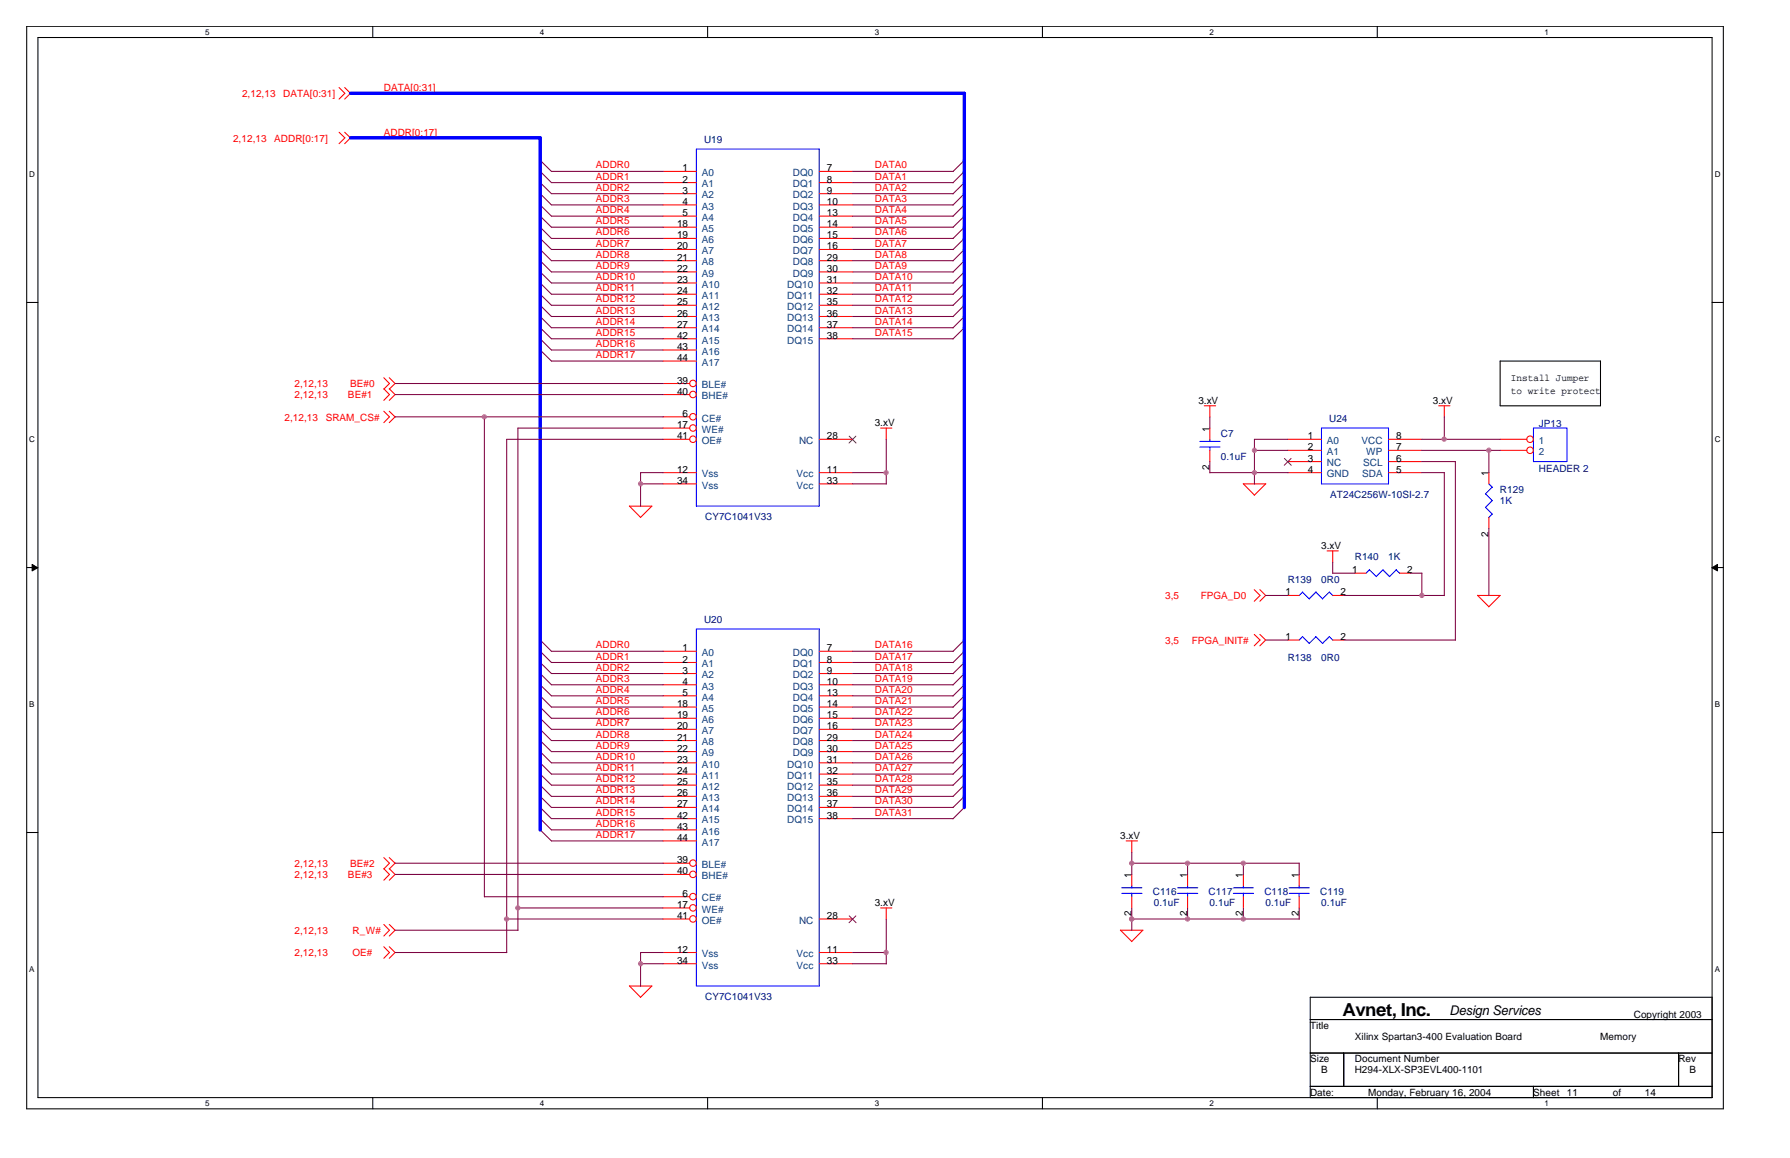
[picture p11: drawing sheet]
<svg xmlns="http://www.w3.org/2000/svg" width="432mm" height="279mm" viewBox="0 0 432 279" stroke-linecap="round" stroke-linejoin="round" font-family="sans-serif">
<path d="M6.4 6.3h409.3v261.2h-409.3zM9.2 9.1h403.8v255.7h-403.8z" fill="none" stroke="#000" stroke-width=".25"/>
<g fill="#fff">
<path d="M49.5 6.7h1v2.1h-1z"/>
<path d="M49.5 265.2h1v2.1h-1z"/>
</g>
<path d="M89.9 6.3v2.8M89.9 264.8v2.7" fill="none" stroke="#000" stroke-width=".25"/>
<g fill="#fff">
<path d="M130.3 6.7h1v2.1h-1z"/>
<path d="M130.3 265.2h1v2.1h-1z"/>
</g>
<path d="M170.7 6.3v2.8M170.7 264.8v2.7" fill="none" stroke="#000" stroke-width=".25"/>
<g fill="#fff">
<path d="M211 6.7h1.1v2.1h-1.1z"/>
<path d="M211 265.2h1.1v2.1h-1.1z"/>
</g>
<path d="M251.5 6.3v2.8M251.5 264.8v2.7" fill="none" stroke="#000" stroke-width=".25"/>
<g fill="#fff">
<path d="M291.8 6.7h1.1v2.1h-1.1z"/>
<path d="M291.8 265.2h1.1v2.1h-1.1z"/>
</g>
<path d="M332.2 6.3v2.8M332.2 264.8v2.7" fill="none" stroke="#000" stroke-width=".25"/>
<g fill="#fff">
<path d="M372.6 6.7h1v2.1h-1z"/>
<path d="M372.6 265.2h1v2.1h-1z"/>
<path d="M7.1 41.1h1.3v2.1h-1.3z"/>
<path d="M413.6 41.1h1.4v2.1h-1.4z"/>
<path d="M7.1 105h1.3v2.1h-1.3z"/>
<path d="M413.6 105h1.4v2.1h-1.4z"/>
</g>
<path d="M6.4 73h2.8M413 73h2.7" fill="none" stroke="#000" stroke-width=".25"/>
<g fill="#fff">
<path d="M7.1 169h1.2v2.1h-1.2z"/>
<path d="M413.6 169h1.3v2.1h-1.3z"/>
</g>
<path d="M6.4 136.9h2.8M413 136.9h2.7" fill="none" stroke="#000" stroke-width=".25"/>
<g fill="#000" stroke="#000" stroke-width=".24">
<path d="M7.7 136.2l1.4 .8-1.4 .8z" fill-rule="evenodd"/>
<path d="M413 137l1.3-.8v1.6z" fill-rule="evenodd"/>
</g>
<g fill="#fff">
<path d="M7.1 232.9h1.2v2.1h-1.2z"/>
<path d="M413.6 232.9h1.3v2.1h-1.3z"/>
</g>
<path d="M361.9 87.1h24.2v10.8h-24.2zM6.4 200.9h2.8M413 200.9h2.7M316.1 240.6h96.9v24.2h-96.9zM316.1 246h96.9M316.1 254.1h96.9M324.2 254.1v8M404.9 254.1v8M316.1 262.1h96.9M369.9 262.1v2.7" fill="none" stroke="#000" stroke-width=".25"/>
<g fill="none" stroke="#f00" stroke-width=".25">
<path d="M81.8 21.1l1.4 1.4-1.4 1.4M81.8 31.9l1.4 1.4-1.4 1.4M83.1 21.1l1.4 1.4-1.4 1.4M83.1 31.9l1.4 1.4-1.4 1.4M159.9 41.4h8.1M159.9 44.1h8.1M159.9 46.7h8.1M159.9 49.4h8.1M159.9 52.1h8.1M159.9 54.8h8.1M159.9 57.5h8.1M197.6 41.4h8.1"/>
<path d="M197.6 44.1h8.1M197.6 46.7h8.1M197.6 49.4h8.1M197.6 52.1h8.1M197.6 54.8h8.1M197.6 57.5h8.1M159.9 60.2h8.1M159.9 62.9h8.1M159.9 65.6h8.1M159.9 68.3h8.1M159.9 71h8.1M159.9 73.7h8.1"/>
<path d="M159.9 76.4h8.1M159.9 79.1h8.1M197.6 60.2h8.1M197.6 62.9h8.1M197.6 65.6h8.1M197.6 68.3h8.1M197.6 71h8.1M197.6 73.7h8.1M197.6 76.4h8.1M197.6 79.1h8.1M92.6 99.2l1.3 1.4-1.3 1.4M92.6 91.1l1.3 1.4-1.3 1.4"/>
<path d="M92.6 93.8l1.3 1.4-1.3 1.4M93.9 99.2l1.4 1.4-1.4 1.4M93.9 91.1l1.4 1.4-1.4 1.4M93.9 93.8l1.4 1.4-1.4 1.4M159.9 81.7h8.1M159.9 84.4h8.1M159.9 87.1h8.1M159.9 92.5h6.5M159.9 95.2h6.5M197.6 81.7h8.1M290.5 97.9h2.7M291.9 97.9v2.7"/>
<path d="M347.1 97.9h2.7M348.4 97.9v2.7M159.9 103.3h6.5M159.9 116.7h8.1M159.9 106h6.5M159.9 114h8.1M159.9 100.6h6.5M197.6 116.7h8.1M197.6 106h8.1M197.6 114h8.1M212.4 103.3h2.7M213.8 103.3v2.7"/>
<path d="M291.9 103.3v2.7M291.9 108.7v2.7M299.9 116.7l2.7 2.8M299.9 116.7h5.5l-2.8 2.8M310.7 106h8.1M310.7 108.7h8.1M310.7 111.4h8.1M310.7 114h8.1M334.9 106h8.1M334.9 108.7h8.1M334.9 111.4h8.1M334.9 114h8.1"/>
<path d="M359.2 114v2.7M361.9 106h6.4M361.9 108.7h6.4M151.8 122.1l2.7 2.7M151.9 122.1h5.4M157.2 122.1l-2.7 2.8M320.1 132.9h2.7M321.5 132.9v2.7M326.9 138.3h2.6M337.6 138.3h2.7M359.2 124.8v2.7M159.9 157.1h8.1"/>
<path d="M159.9 159.8h8.1M197.6 157.1h8.1M197.6 159.8h8.1M302.6 142.3l1.4 1.4-1.4 1.4M302.6 153.1l1.4 1.3-1.4 1.4M303.9 142.3l1.4 1.4-1.4 1.4M303.9 153.1l1.4 1.3-1.4 1.4M310.7 143.7h2.7M310.7 154.4h2.7M321.5 143.7h2.7M321.5 154.4h2.7M356.4 143.6l2.8 2.8"/>
<path d="M356.5 143.7h5.4M361.9 143.7l-2.8 2.7M159.9 162.5h8.1M159.9 165.2h8.1M159.9 167.9h8.1M159.9 170.6h8.1M159.9 173.3h8.1M159.9 176h8.1M159.9 178.7h8.1M197.6 162.5h8.1M197.6 165.2h8.1M197.6 167.9h8.1"/>
<path d="M197.6 170.6h8.1M197.6 173.3h8.1M197.6 176h8.1M197.6 178.7h8.1M159.9 181.3h8.1M159.9 184.1h8.1M159.9 186.8h8.1M159.9 189.4h8.1M159.9 192.1h8.1M159.9 194.8h8.1M159.9 197.5h8.1M197.6 181.3h8.1"/>
<path d="M197.6 184.1h8.1M197.6 186.8h8.1M197.6 189.4h8.1M197.6 192.1h8.1M197.6 194.8h8.1M197.6 197.5h8.1M92.6 206.9l1.3 1.4-1.3 1.4M92.6 209.6l1.3 1.4-1.3 1.4M93.9 206.9l1.4 1.4-1.4 1.4M93.9 209.6l1.4 1.4-1.4 1.4M159.9 219.1h6.5M159.9 202.9h8.1"/>
<path d="M159.9 200.2h8.1M159.9 208.3h6.5M159.9 211h6.5M159.9 216.4h6.5M212.4 219.1h2.7M213.8 219.1v2.7M271.7 202.9h2.7M273 202.9v2.7M273 211v2.7M273 216.4v2.7M286.5 211v2.7M286.5 216.4v2.7"/>
<path d="M299.9 211v2.7M299.9 216.4v2.7M313.4 211v2.7M313.4 216.4v2.7M92.6 223l1.3 1.4-1.3 1.4M92.6 228.4l1.3 1.4-1.3 1.4M93.9 223l1.4 1.4-1.4 1.4M93.9 228.4l1.4 1.4-1.4 1.4M151.8 237.9l2.7 2.7M151.9 237.9h5.4M157.2 237.9l-2.7 2.8M159.9 221.7h6.5"/>
<path d="M159.9 229.8h8.1M159.9 232.5h8.1M197.6 221.7h8.1M197.6 229.8h8.1M197.6 232.5h8.1M270.3 224.4l2.7 2.8M270.3 224.4h5.4M275.7 224.4l-2.7 2.8"/>
<circle cx="167.2" cy="95.2" r=".79"/>
<circle cx="167.2" cy="92.5" r=".79"/>
<circle cx="167.2" cy="100.6" r=".79"/>
<circle cx="167.2" cy="106" r=".79"/>
<circle cx="167.2" cy="103.3" r=".79"/>
<circle cx="369.1" cy="106" r=".79"/>
<circle cx="369.1" cy="108.6" r=".79"/>
<circle cx="167.2" cy="219.1" r=".79"/>
<circle cx="167.2" cy="216.3" r=".79"/>
<circle cx="167.2" cy="211" r=".79"/>
<circle cx="167.2" cy="208.3" r=".79"/>
<circle cx="167.2" cy="221.7" r=".79"/>
</g>
<g fill="none" stroke="#00f" stroke-width=".25">
<path d="M168 36h29.6v86.1h-29.6zM289.4 107.9h4.9M289.4 106.5h4.9M291.9 106v.5M291.9 107.8v.9M318.8 103.3h16.1v13.4h-16.1zM358.4 119.2l1.6 1.6M359.2 116.7l.8 .9M360 117.6l-1.7 1.6M369.9 103.3h8.1v8.1h-8.1zM330.3 137.5l1.7 1.6M330.4 137.4l-.9 .9"/>
<path d="M333.6 137.5l1.6 1.6M333.6 137.4l-1.6 1.7M336.8 137.5l.9 .8M336.9 137.4l-1.7 1.7M358.4 122.4l1.6 1.7M360 120.8l-1.7 1.7M360 124l-.9 .9M168 151.8h29.6v86.1h-29.6zM314.2 153.6l1.7 1.7M314.2 153.6l-.8 .8M314.2 142.8l-.8 .9M317.4 153.6l1.7 1.7"/>
<path d="M317.4 142.9l1.7 1.6M317.5 153.6l-1.7 1.6M317.5 142.8l-1.6 1.7-1.7-1.6M320.7 153.6l.8 .9M320.7 142.9l.8 .8M320.7 153.6l-1.7 1.6M320.7 142.8l-1.7 1.7M270.6 215.6h4.9M270.6 214.2h4.9M273 213.7v.5M273 215.5v.9M284.1 215.6h4.8"/>
<path d="M284.1 214.2h4.8M286.5 213.7v.5M286.5 215.5v.9M297.5 215.6h4.9M297.5 214.2h4.9M299.9 213.7v.5M299.9 215.5v.9M311 215.6h4.9M311 214.2h4.9M313.4 213.7v.5M313.4 215.5v.9"/>
</g>
<path d="M204.9 105.2l1.6 1.7M206.5 105.2l-1.7 1.7M309.8 110.6l1.7 1.7M311.4 110.6l-1.6 1.7M204.9 221l1.6 1.6M206.5 221l-1.7 1.6" fill="none" stroke="#804000" stroke-width=".24"/>
<g fill="none" stroke="#800040" stroke-width=".25">
<path d="M130.3 38.6l2.7 2.8h27M232.6 38.7l-2.7 2.7M130.3 41.3l2.7 2.8h27M130.3 44l2.7 2.7h27M130.3 46.7l2.7 2.7h27M130.3 49.4l2.7 2.7h27M130.3 52.1l2.7 2.7h27M130.3 54.8l2.7 2.7h27M130.3 57.5l2.7 2.7h27M205.7 41.4h24.3M205.7 44.1h24.3M205.7 46.7h24.3"/>
<path d="M205.7 49.4h24.3M205.7 52.1h24.3M205.7 54.8h24.3M205.7 57.5h24.3M232.6 41.4l-2.7 2.7M232.6 44.1l-2.7 2.7M232.6 46.7l-2.7 2.8M232.6 49.4l-2.7 2.8M232.6 52.1l-2.7 2.8M232.6 54.8l-2.7 2.8M232.6 57.5l-2.7 2.7M130.3 60.1l2.7 2.8h27"/>
<path d="M130.3 62.9l2.7 2.7h27M130.3 65.6l2.7 2.7h27M130.3 68.2l2.7 2.8h27M130.3 70.9l2.7 2.8h27M130.3 73.6l2.7 2.8h27M130.3 76.3l2.7 2.8h27M130.3 79l2.7 2.7h27M205.7 60.2h24.3M205.7 62.9h24.3M205.7 65.6h24.3M205.7 68.3h24.3M205.7 71h24.3"/>
<path d="M205.7 73.7h24.3M205.7 76.4h24.3M205.7 79.1h24.3M232.6 60.2l-2.7 2.7M232.6 62.9l-2.7 2.8M232.6 65.6l-2.7 2.7M232.6 68.3l-2.7 2.7M232.6 71l-2.7 2.7M232.6 73.7l-2.7 2.7M232.6 76.4l-2.7 2.7M232.6 79.1l-2.7 2.7M95.3 92.5h64.7"/>
<path d="M95.3 95.2h64.7M130.3 81.7l2.7 2.7h27M130.3 84.4l2.7 2.7h27M205.7 81.7h24.3M95.3 100.6h64.7M116.8 100.6v115.8h43.2M154.5 116.7h5.5M160 106h-37.8v123.9M160 103.3h-35.1v121.2l-29.6-.1M160 114h-5.5v8.2M205.7 116.7h8.1M205.7 114h8.1"/>
<path d="M213.8 106v10.8M291.9 114h18.8M291.9 100.6v2.7M291.9 111.4v2.7M302.6 108.7h8.1M310.7 106h-8.1v10.8M343 106h18.9M343 114h5.5M343 108.7h18.9M343 111.4h8.1M348.4 100.6v5.4M348.4 114v29.7"/>
<path d="M351.1 111.4v43.1M359.2 108.7v5.4M321.5 135.6v2.7M321.5 138.3h5.4M340.3 138.3h2.7M343 138.3v5.4M359.2 127.5v16.2M130.3 154.4l2.7 2.7h27M130.3 157.1l2.7 2.7h27M130.3 159.8l2.7 2.7h27M205.7 157.1h24.3M205.7 159.8h24.3"/>
<path d="M232.6 154.4l-2.7 2.8M232.6 157.1l-2.7 2.8M232.6 159.8l-2.7 2.8M305.3 154.4h5.4M305.3 143.7h5.4M324.2 154.4h26.9M324.2 143.7h24.3M130.3 162.5l2.7 2.7h27M130.3 165.2l2.7 2.7h27M130.3 173.3l2.7 2.7h27M130.3 175.9l2.7 2.8h27M130.3 178.6l2.7 2.7h27"/>
<path d="M130.3 167.8l2.7 2.8h27M130.3 170.6l2.7 2.7h27M205.7 162.5h24.3M205.7 165.2h24.3M205.7 167.9h24.3M205.7 170.6h24.3M205.7 173.3h24.3M205.7 176h24.3M205.7 178.7h24.3M232.6 162.5l-2.7 2.8M232.6 165.2l-2.7 2.7M232.6 167.9l-2.7 2.7"/>
<path d="M232.6 170.6l-2.7 2.7M232.6 173.3l-2.7 2.7M232.6 176l-2.7 2.7M232.6 178.7l-2.7 2.7M130.3 181.3l2.7 2.8h27M130.3 184l2.7 2.8h27M130.3 186.7l2.7 2.7h27M130.3 189.4l2.7 2.7h27M130.3 192.1l2.7 2.7h27M130.3 194.8l2.7 2.7h27M130.3 197.5l2.7 2.7h27M205.7 181.3h24.3"/>
<path d="M205.7 184.1h24.3M205.7 186.8h24.3M205.7 189.4h24.3M205.7 192.1h24.3M205.7 194.8h24.3M205.7 197.5h24.3M232.6 181.3l-2.7 2.8M232.6 184.1l-2.7 2.7M232.6 186.8l-2.7 2.7M232.6 189.4l-2.7 2.8M232.6 192.1l-2.7 2.8M232.6 194.8l-2.7 2.8"/>
<path d="M95.3 208.3h64.7M95.3 211h64.7M124.9 219.1h35.1M130.3 200.2l2.7 2.7h27M273 208.3h40.4v2.7M273 205.6v5.4M273 219.1v5.4M286.5 208.3v2.7M286.5 219.1v2.7M299.9 208.3v2.7M299.9 219.1v2.7M313.4 219.1v2.6h-40.4"/>
<path d="M95.3 229.8h27M122.2 221.7h37.8M154.5 232.5h5.5M160 229.8h-5.5v8.1M205.7 229.8h8.1M205.7 232.5h8.1M213.8 221.7v10.9"/>
</g>
<path d="M84.5 33.3h45.8v167M84.5 22.5h148.2M232.6 22.5v172.4" fill="none" stroke="#00f" stroke-width=".8"/>
<g fill="#f0f" stroke="#f0f" stroke-width=".25">
<circle cx="116.8" cy="100.6" r=".52"/>
<circle cx="213.7" cy="114" r=".51"/>
<circle cx="213.7" cy="229.8" r=".52"/>
<circle cx="122.2" cy="221.7" r=".52"/>
<circle cx="154.5" cy="116.7" r=".52"/>
<circle cx="154.5" cy="232.5" r=".52"/>
<circle cx="124.9" cy="219" r=".52"/>
<circle cx="302.6" cy="114" r=".51"/>
<circle cx="302.6" cy="108.6" r=".52"/>
<circle cx="348.4" cy="106" r=".51"/>
<circle cx="359.1" cy="108.6" r=".52"/>
<circle cx="343" cy="143.7" r=".52"/>
<circle cx="299.9" cy="221.7" r=".52"/>
<circle cx="273" cy="221.7" r=".52"/>
<circle cx="299.9" cy="208.3" r=".52"/>
<circle cx="286.5" cy="221.7" r=".52"/>
<circle cx="273" cy="208.3" r=".52"/>
<circle cx="286.5" cy="208.3" r=".52"/>
</g>
<text font-size="4.3" x="323.8" y="245.2">Avnet, Inc.</text>
<text font-size="3.2" x="349.7" y="244.9">Design Services</text>
<g font-size="2.4" fill="#f00">
<text x="58.4" y="23.4">2,12,13</text>
<text x="68.3" y="23.4">DATA[0:31]</text>
<text x="92.6" y="22.1">DATA[0:31]</text>
<text x="56.2" y="34.2">2,12,13</text>
<text x="66.2" y="34.2">ADDR[0:17]</text>
<text x="92.6" y="32.9">ADDR[0:17]</text>
<text x="143.7" y="40.6">ADDR0</text>
<text x="211" y="40.6">DATA0</text>
<text x="143.7" y="43.3">ADDR1</text>
<text x="143.7" y="46">ADDR2</text>
<text x="211" y="43.3">DATA1</text>
<text x="211" y="46">DATA2</text>
<text x="143.7" y="48.7">ADDR3</text>
<text x="143.7" y="51.4">ADDR4</text>
<text x="211" y="48.7">DATA3</text>
<text x="211" y="51.4">DATA4</text>
<text x="143.7" y="54.1">ADDR5</text>
<text x="143.7" y="56.8">ADDR6</text>
<text x="143.7" y="59.5">ADDR7</text>
<text x="211" y="54.1">DATA5</text>
<text x="211" y="56.8">DATA6</text>
<text x="211" y="59.5">DATA7</text>
<text x="143.7" y="62.2">ADDR8</text>
<text x="143.7" y="64.9">ADDR9</text>
<text x="211" y="62.2">DATA8</text>
<text x="211" y="64.9">DATA9</text>
<text x="143.7" y="67.6">ADDR10</text>
<text x="143.7" y="70.3">ADDR11</text>
<text x="211" y="67.6">DATA10</text>
<text x="211" y="70.3">DATA11</text>
<text x="143.7" y="72.9">ADDR12</text>
<text x="143.7" y="75.6">ADDR13</text>
<text x="211" y="72.9">DATA12</text>
<text x="211" y="75.6">DATA13</text>
<text x="143.7" y="78.4">ADDR14</text>
<text x="143.7" y="81">ADDR15</text>
<text x="143.7" y="83.7">ADDR16</text>
<text x="211" y="78.4">DATA14</text>
<text x="211" y="81">DATA15</text>
<text x="143.7" y="86.4">ADDR17</text>
<text x="71" y="93.4">2,12,13</text>
<text x="84.5" y="93.4">BE#0</text>
<text x="68.6" y="101.5">2,12,13</text>
<text x="71" y="96.1">2,12,13</text>
<text x="78.6" y="101.5">SRAM_CS#</text>
<text x="83.9" y="96.1">BE#1</text>
<text x="281.1" y="144.6">3,5</text>
<text x="289.6" y="144.6">FPGA_D0</text>
<text x="281.1" y="155.4">3,5</text>
<text x="287.5" y="155.4">FPGA_INIT#</text>
<text x="143.7" y="156.4">ADDR0</text>
<text x="143.7" y="159.1">ADDR1</text>
<text x="143.7" y="161.8">ADDR2</text>
<text x="211" y="156.4">DATA16</text>
<text x="211" y="159.1">DATA17</text>
<text x="211" y="161.8">DATA18</text>
<text x="143.7" y="164.5">ADDR3</text>
<text x="143.7" y="167.2">ADDR4</text>
<text x="211" y="164.5">DATA19</text>
<text x="211" y="167.2">DATA20</text>
<text x="143.7" y="169.9">ADDR5</text>
<text x="143.7" y="172.6">ADDR6</text>
<text x="211" y="169.9">DATA21</text>
<text x="211" y="172.6">DATA22</text>
<text x="143.7" y="175.3">ADDR7</text>
<text x="143.7" y="178">ADDR8</text>
<text x="211" y="175.3">DATA23</text>
<text x="211" y="178">DATA24</text>
<text x="143.7" y="180.6">ADDR9</text>
<text x="143.7" y="183.3">ADDR10</text>
<text x="211" y="180.6">DATA25</text>
<text x="211" y="183.3">DATA26</text>
<text x="143.7" y="186.1">ADDR11</text>
<text x="143.7" y="188.7">ADDR12</text>
<text x="143.7" y="191.4">ADDR13</text>
<text x="211" y="186.1">DATA27</text>
<text x="211" y="188.7">DATA28</text>
<text x="211" y="191.4">DATA29</text>
<text x="143.7" y="194.1">ADDR14</text>
<text x="143.7" y="196.8">ADDR15</text>
<text x="211" y="194.1">DATA30</text>
<text x="211" y="196.8">DATA31</text>
<text x="143.7" y="199.5">ADDR16</text>
<text x="143.7" y="202.2">ADDR17</text>
<text x="71" y="209.2">2,12,13</text>
<text x="84.5" y="209.2">BE#2</text>
<text x="71" y="211.9">2,12,13</text>
<text x="83.9" y="211.9">BE#3</text>
<text x="71" y="225.3">2,12,13</text>
<text x="85" y="225.3">R_W#</text>
<text x="71" y="230.7">2,12,13</text>
<text x="85" y="230.7">OE#</text>
</g>
<g font-size="2.4" fill="#000080">
<text x="169.8" y="34.5">U19</text>
<text x="320.6" y="101.8">U24</text>
<text x="294.5" y="105.5">C7</text>
<text x="371.2" y="103.1">JP13</text>
<text x="294.5" y="110.9">0.1uF</text>
<text x="371.2" y="113.9">HEADER 2</text>
<text x="361.8" y="119">R129</text>
<text x="170.1" y="125.5">CY7C1041V33</text>
<text x="320.9" y="120.1">AT24C256W-10SI-2.7</text>
<text x="361.8" y="121.7">1K</text>
<text x="326.8" y="135.2">R140</text>
<text x="334.9" y="135.2">1K</text>
<text x="310.6" y="140.5">R139</text>
<text x="318.7" y="140.5">0R0</text>
<text x="169.8" y="150.2">U20</text>
<text x="310.6" y="159.4">R138</text>
<text x="318.7" y="159.4">0R0</text>
<text x="278.1" y="215.9">C116</text>
<text x="291.5" y="215.9">C117</text>
<text x="305" y="215.9">C118</text>
<text x="318.5" y="215.9">C119</text>
<text x="278.3" y="218.6">0.1uF</text>
<text x="291.8" y="218.6">0.1uF</text>
<text x="305.3" y="218.6">0.1uF</text>
<text x="318.7" y="218.6">0.1uF</text>
<text x="170.1" y="241.2">CY7C1041V33</text>
</g>
<g font-size="2.4">
<text x="164.7" y="41.4">1</text>
<text x="199.5" y="41.4">7</text>
<text x="164.7" y="44.1">2</text>
<text x="164.7" y="46.7">3</text>
<text x="199.5" y="44.1">8</text>
<text x="199.5" y="46.7">9</text>
<text x="164.7" y="49.4">4</text>
<text x="164.7" y="52.2">5</text>
<text x="199.5" y="49.4">10</text>
<text x="199.5" y="52.2">13</text>
<text x="163.3" y="54.8">18</text>
<text x="163.3" y="57.5">19</text>
<text x="199.5" y="54.8">14</text>
<text x="199.5" y="57.5">15</text>
<text x="163.3" y="60.2">20</text>
<text x="163.3" y="62.9">21</text>
<text x="163.3" y="65.6">22</text>
<text x="199.5" y="60.2">16</text>
<text x="199.5" y="62.9">29</text>
<text x="199.5" y="65.6">30</text>
<text x="163.3" y="68.3">23</text>
<text x="163.3" y="71">24</text>
<text x="199.5" y="68.3">31</text>
<text x="199.5" y="71">32</text>
<text x="163.3" y="73.7">25</text>
<text x="163.3" y="76.4">26</text>
<text x="199.5" y="73.7">35</text>
<text x="199.5" y="76.4">36</text>
<text x="163.3" y="79.1">27</text>
<text x="163.3" y="81.7">42</text>
<text x="199.5" y="79.1">37</text>
<text x="199.5" y="81.7">38</text>
<text x="163.3" y="84.5">43</text>
<text x="163.3" y="87.1">44</text>
<text x="163.3" y="92.5">39</text>
<text x="163.3" y="95.2">40</text>
<text x="364.5" y="91.8">Install Jumper</text>
<text x="364.5" y="95.1">to write protect</text>
<text x="164.7" y="100.6">6</text>
<text x="289.1" y="97.5">3.xV</text>
<text x="345.7" y="97.5">3.xV</text>
<text x="163.3" y="103.3">17</text>
<text x="163.3" y="106">41</text>
<text x="199.5" y="106">28</text>
<text x="211" y="102.8">3.xV</text>
<text x="291.8" y="104.1" transform="rotate(-90 291.8 104.1)">1</text>
<text x="315.5" y="106">1</text>
<text x="336.8" y="106">8</text>
<text x="291.8" y="113.4" transform="rotate(-90 291.8 113.4)">2</text>
<text x="315.5" y="108.7">2</text>
<text x="315.5" y="111.4">3</text>
<text x="336.8" y="108.7">7</text>
<text x="336.8" y="111.4">6</text>
<text x="163.3" y="114">12</text>
<text x="163.3" y="116.8">34</text>
<text x="199.5" y="114">11</text>
<text x="199.5" y="116.8">33</text>
<text x="315.5" y="114">4</text>
<text x="336.8" y="114">5</text>
<text x="359.1" y="114.9" transform="rotate(-90 359.1 114.9)">1</text>
<text x="359.1" y="129.6" transform="rotate(-90 359.1 129.6)">2</text>
<text x="318.7" y="132.5">3.xV</text>
<text x="310.1" y="143.7">1</text>
<text x="323.3" y="143.7">2</text>
<text x="326.2" y="138.3">1</text>
<text x="339.5" y="138.3">2</text>
<text x="310.1" y="154.4">1</text>
<text x="323.3" y="154.4">2</text>
<text x="164.7" y="157.1">1</text>
<text x="164.7" y="159.9">2</text>
<text x="199.5" y="157.1">7</text>
<text x="199.5" y="159.9">8</text>
<text x="164.7" y="162.5">3</text>
<text x="164.7" y="165.2">4</text>
<text x="164.7" y="167.9">5</text>
<text x="199.5" y="162.5">9</text>
<text x="199.5" y="165.2">10</text>
<text x="199.5" y="167.9">13</text>
<text x="163.3" y="170.6">18</text>
<text x="163.3" y="173.3">19</text>
<text x="199.5" y="170.6">14</text>
<text x="199.5" y="173.3">15</text>
<text x="163.3" y="176">20</text>
<text x="163.3" y="178.7">21</text>
<text x="199.5" y="176">16</text>
<text x="199.5" y="178.7">29</text>
<text x="163.3" y="181.4">22</text>
<text x="163.3" y="184.1">23</text>
<text x="199.5" y="181.4">30</text>
<text x="199.5" y="184.1">31</text>
<text x="163.3" y="186.8">24</text>
<text x="163.3" y="189.4">25</text>
<text x="199.5" y="186.8">32</text>
<text x="199.5" y="189.4">35</text>
<text x="163.3" y="192.2">26</text>
<text x="163.3" y="194.8">27</text>
<text x="163.3" y="197.5">42</text>
<text x="199.5" y="192.2">36</text>
<text x="199.5" y="194.8">37</text>
<text x="199.5" y="197.5">38</text>
<text x="163.3" y="200.2">43</text>
<text x="163.3" y="202.9">44</text>
<text x="270.3" y="202.5">3.xV</text>
<text x="163.3" y="208.3">39</text>
<text x="163.3" y="211">40</text>
<text x="272.9" y="211.8" transform="rotate(-90 272.9 211.8)">1</text>
<text x="286.4" y="211.8" transform="rotate(-90 286.4 211.8)">1</text>
<text x="299.8" y="211.8" transform="rotate(-90 299.8 211.8)">1</text>
<text x="313.3" y="211.8" transform="rotate(-90 313.3 211.8)">1</text>
<text x="163.3" y="219.1">17</text>
<text x="163.3" y="221.7">41</text>
<text x="164.7" y="216.4">6</text>
<text x="199.5" y="221.7">28</text>
<text x="211" y="218.6">3.xV</text>
<text x="272.9" y="221.1" transform="rotate(-90 272.9 221.1)">2</text>
<text x="286.4" y="221.1" transform="rotate(-90 286.4 221.1)">2</text>
<text x="299.8" y="221.1" transform="rotate(-90 299.8 221.1)">2</text>
<text x="313.3" y="221.1" transform="rotate(-90 313.3 221.1)">2</text>
<text x="163.3" y="229.8">12</text>
<text x="163.3" y="232.5">34</text>
<text x="199.5" y="229.8">11</text>
<text x="199.5" y="232.5">33</text>
<text x="394.1" y="245.5">Copyright 2003</text>
<text x="316" y="248.2">Title</text>
<text x="326.8" y="250.9">Xilinx Spartan3-400 Evaluation Board</text>
<text x="386" y="250.9">Memory</text>
<text x="316" y="256.3">Size</text>
<text x="326.8" y="256.3">Document Number</text>
<text x="404.9" y="256.3">Rev</text>
<text x="318.7" y="259">B</text>
<text x="326.8" y="259">H294-XLX-SP3EVL400-1101</text>
<text x="407.6" y="259">B</text>
<text x="316" y="264.4">Date:</text>
<text x="330" y="264.4">Monday, February 16, 2004</text>
<text x="369.9" y="264.4">Sheet</text>
<text x="378" y="264.4">11</text>
<text x="389.1" y="264.4">of</text>
<text x="396.8" y="264.4">14</text>
</g>
<g font-size="2.4" fill="#004080">
<text x="169.3" y="42.5">A0</text>
<text x="169.3" y="45.2">A1</text>
<text x="169.3" y="47.9">A2</text>
<text x="191.3" y="42.5">DQ0</text>
<text x="191.3" y="45.2">DQ1</text>
<text x="191.3" y="47.9">DQ2</text>
<text x="169.3" y="50.6">A3</text>
<text x="169.3" y="53.3">A4</text>
<text x="191.3" y="50.6">DQ3</text>
<text x="191.3" y="53.3">DQ4</text>
<text x="169.3" y="56">A5</text>
<text x="169.3" y="58.7">A6</text>
<text x="191.3" y="56">DQ5</text>
<text x="191.3" y="58.7">DQ6</text>
<text x="169.3" y="61.3">A7</text>
<text x="169.3" y="64.1">A8</text>
<text x="191.3" y="61.3">DQ7</text>
<text x="191.3" y="64.1">DQ8</text>
<text x="169.3" y="66.8">A9</text>
<text x="169.3" y="69.4">A10</text>
<text x="189.9" y="69.4">DQ10</text>
<text x="191.3" y="66.8">DQ9</text>
<text x="169.3" y="72.1">A11</text>
<text x="169.3" y="74.8">A12</text>
<text x="169.3" y="77.5">A13</text>
<text x="189.9" y="72.1">DQ11</text>
<text x="189.9" y="74.8">DQ12</text>
<text x="189.9" y="77.5">DQ13</text>
<text x="169.3" y="80.2">A14</text>
<text x="169.3" y="82.9">A15</text>
<text x="189.9" y="80.2">DQ14</text>
<text x="189.9" y="82.9">DQ15</text>
<text x="169.3" y="85.6">A16</text>
<text x="169.3" y="88.3">A17</text>
<text x="169.3" y="93.7">BLE#</text>
<text x="169.3" y="96.4">BHE#</text>
<text x="169.3" y="101.7">CE#</text>
<text x="169.3" y="104.4">WE#</text>
<text x="169.3" y="107.1">OE#</text>
<text x="192.7" y="107.1">NC</text>
<text x="320.1" y="107.1">A0</text>
<text x="328.5" y="107.1">VCC</text>
<text x="371.2" y="107.1">1</text>
<text x="320.1" y="109.8">A1</text>
<text x="320.1" y="112.5">NC</text>
<text x="328.8" y="112.5">SCL</text>
<text x="329.6" y="109.8">WP</text>
<text x="371.2" y="109.8">2</text>
<text x="169.3" y="115.2">Vss</text>
<text x="169.3" y="117.9">Vss</text>
<text x="192.2" y="115.2">Vcc</text>
<text x="192.2" y="117.9">Vcc</text>
<text x="320.1" y="115.2">GND</text>
<text x="328.6" y="115.2">SDA</text>
<text x="169.3" y="158.3">A0</text>
<text x="169.3" y="161">A1</text>
<text x="191.3" y="158.3">DQ0</text>
<text x="191.3" y="161">DQ1</text>
<text x="169.3" y="163.7">A2</text>
<text x="169.3" y="166.4">A3</text>
<text x="191.3" y="163.7">DQ2</text>
<text x="191.3" y="166.4">DQ3</text>
<text x="169.3" y="169">A4</text>
<text x="169.3" y="171.7">A5</text>
<text x="191.3" y="169">DQ4</text>
<text x="191.3" y="171.7">DQ5</text>
<text x="169.3" y="174.5">A6</text>
<text x="169.3" y="177.1">A7</text>
<text x="169.3" y="179.8">A8</text>
<text x="191.3" y="174.5">DQ6</text>
<text x="191.3" y="177.1">DQ7</text>
<text x="191.3" y="179.8">DQ8</text>
<text x="169.3" y="182.5">A9</text>
<text x="169.3" y="185.2">A10</text>
<text x="189.9" y="185.2">DQ10</text>
<text x="191.3" y="182.5">DQ9</text>
<text x="169.3" y="187.9">A11</text>
<text x="169.3" y="190.6">A12</text>
<text x="189.9" y="187.9">DQ11</text>
<text x="189.9" y="190.6">DQ12</text>
<text x="169.3" y="193.3">A13</text>
<text x="169.3" y="196">A14</text>
<text x="189.9" y="193.3">DQ13</text>
<text x="189.9" y="196">DQ14</text>
<text x="169.3" y="198.7">A15</text>
<text x="169.3" y="201.4">A16</text>
<text x="189.9" y="198.7">DQ15</text>
<text x="169.3" y="204">A17</text>
<text x="169.3" y="209.4">BLE#</text>
<text x="169.3" y="212.1">BHE#</text>
<text x="169.3" y="217.5">CE#</text>
<text x="169.3" y="220.2">WE#</text>
<text x="169.3" y="222.9">OE#</text>
<text x="192.7" y="222.9">NC</text>
<text x="169.3" y="231">Vss</text>
<text x="169.3" y="233.7">Vss</text>
<text x="192.2" y="231">Vcc</text>
<text x="192.2" y="233.7">Vcc</text>
</g>
<g font-size="1.9">
<text x="49.5" y="8.4">5</text>
<text x="130.3" y="8.4">4</text>
<text x="211" y="8.4">3</text>
<text x="291.8" y="8.4">2</text>
<text x="372.6" y="8.4">1</text>
<text x="7.1" y="42.8">D</text>
<text x="413.6" y="42.8">D</text>
<text x="7.1" y="106.7">C</text>
<text x="413.6" y="106.7">C</text>
<text x="7.1" y="170.6">B</text>
<text x="413.6" y="170.6">B</text>
<text x="7.1" y="234.6">A</text>
<text x="413.6" y="234.6">A</text>
<text x="49.5" y="266.9">5</text>
<text x="130.3" y="266.9">4</text>
<text x="211" y="266.9">3</text>
<text x="291.8" y="266.9">2</text>
<text x="372.6" y="266.9">1</text>
</g>
</svg>
